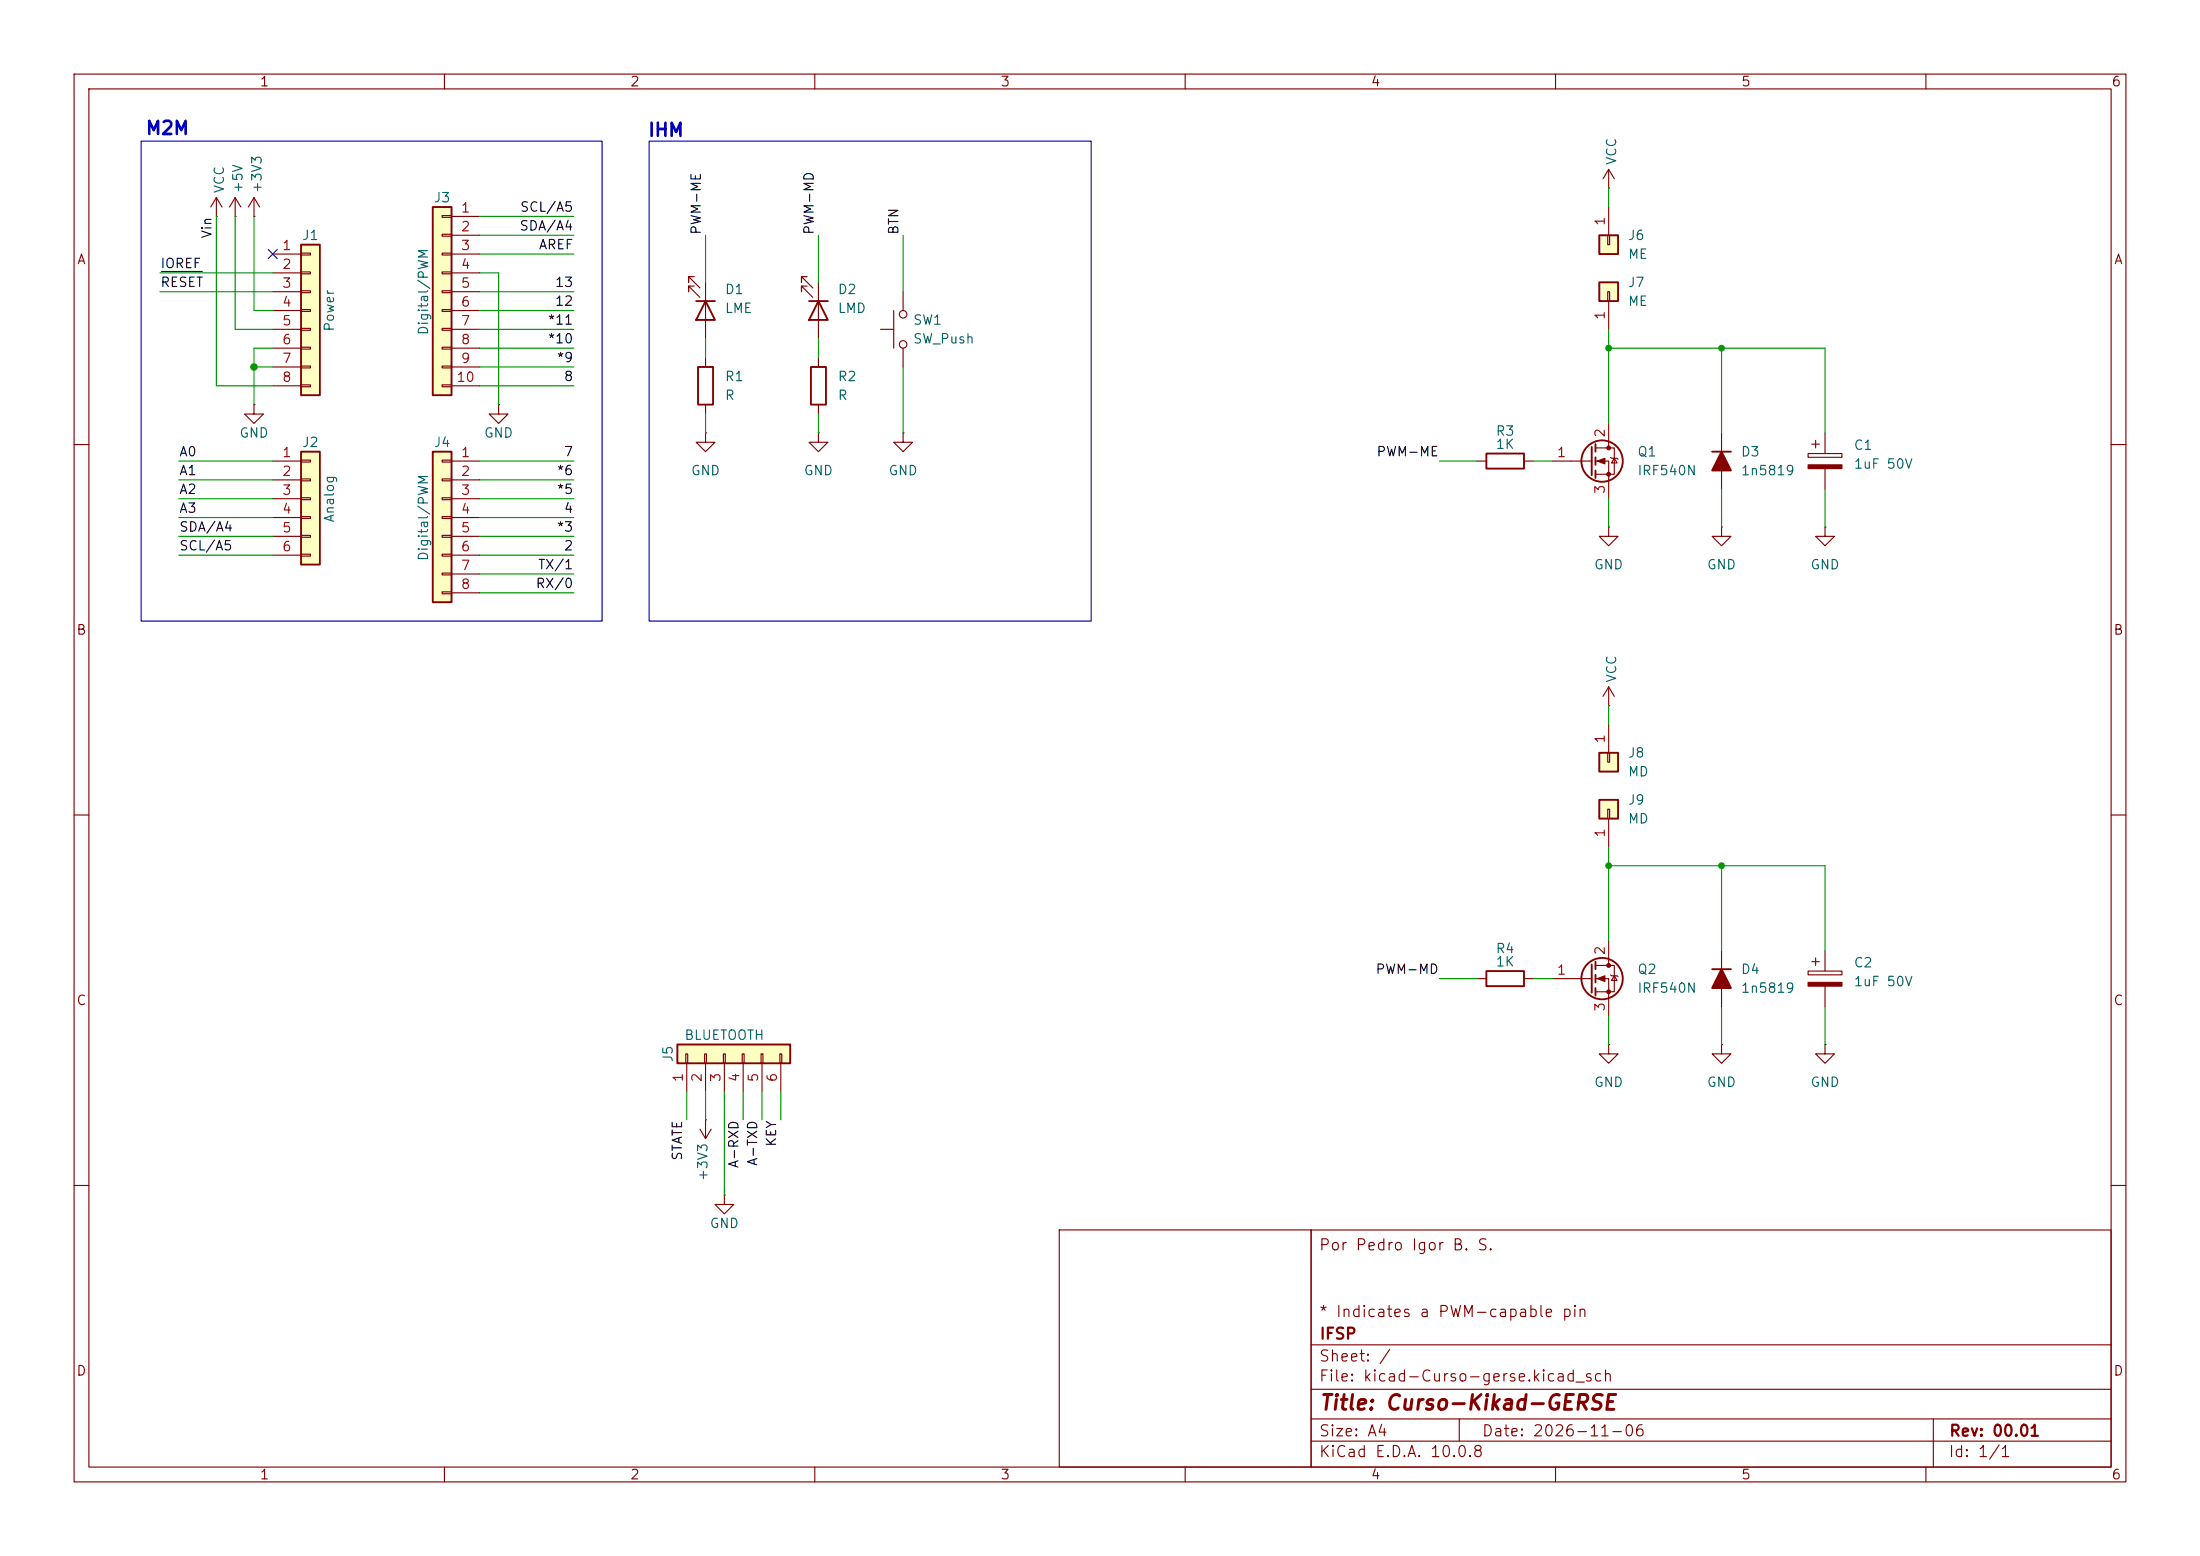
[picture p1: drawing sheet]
<svg xmlns="http://www.w3.org/2000/svg" width="297mm" height="210mm" viewBox="0 0 297 210" stroke-linecap="round" stroke-linejoin="round" font-family="sans-serif">
<g fill="none" stroke="#840000" stroke-width=".15">
<path d="M10 10h277v190h-277zM12 12h273v186h-273zM60 10v2M110 10v2M160 10v2M210 10v2M260 10v2M232.4 58.4v7.6M244.6 59.9h1M245.1 59.4v1.1M246.4 58.4v2.8M10 60h2"/>
<path d="M244.1 61.2h4.6v.5h-4.6zM246.4 63.2v2.8M285 60h2M10 110h2M285 110h2M244.1 131.1h4.6v.5h-4.6zM244.6 129.8h1M245.1 129.3v1M246.4 128.3v2.8M246.4 133.1v2.8M217.2 141v1.2h1.2l-1.2 1.3-1.3-1.3h1.3M217.2 141h.1"/>
<path d="M10 160h2M143 166h34v32h-34zM177 166h108v32h-108zM285 160h2M60 198v2M110 198v2M160 198v2M177 194.5h108M177 191.5h108M177 187.5h108M177 181.5h108M197 191.5v3"/>
<path d="M210 198v2M260 198v2M261 191.5v6.5"/>
</g>
<g fill="#840000" stroke="#840000" stroke-width=".15">
<path d="M244.1 132.6h4.6v.5h-4.6z"/>
<path d="M244.1 62.7h4.6v.5h-4.6z"/>
</g>
<path d="M231.1 61h2.6" fill="none" stroke="#840000" stroke-width=".25"/>
<path d="M232.4 61l1.3 2.5h-2.6z" fill="#840000" stroke="#840000" stroke-width=".25"/>
<path d="M215.9 38.1h2.5v2.5h-2.5z" fill="#ffffc2"/>
<path d="M215.9 38.1h2.5v2.5h-2.5z" fill="none" stroke="#840000" stroke-width=".25"/>
<path d="M217 39.4h.3v1.2h-.3zM217.2 40.6v3.9" fill="none" stroke="#840000" stroke-width=".15"/>
<path d="M215.9 31.8h2.5v2.5h-2.5z" fill="#ffffc2"/>
<g fill="none" stroke="#840000" stroke-width=".25">
<path d="M215.9 31.8h2.5v2.5h-2.5zM94.2 49.5h2.1v5.1h-2.1zM109.2 40.6h2.6M109.5 49.5h2v5.1h-2zM110.5 40.6l1.3 2.6h-2.6zM215.4 59.9v1.1M200.7 61.2h5v2h-5zM214.9 60.3v3.8M215.4 61.7v1M215.4 63.5v1M200.7 131.1h5v2h-5zM214.9 130.2v3.8"/>
<path d="M215.4 129.8v1M215.4 131.6v1M215.4 133.4v1"/>
<circle cx="216.3" cy="62.2" r="2.79"/>
<circle cx="216.3" cy="132.1" r="2.79"/>
</g>
<g fill="none" stroke="#840000" stroke-width=".15">
<path d="M109 37.3h-.8v.8v-.8l1.5 1.6M109 38.6h-.8v.8v-.8l1.5 1.5M110.5 38.1v7.6M217 31.8h.3v1.2h-.3zM217.2 25.4h.1M217.2 22.9v2.5M217.2 27.9v3.9M217.2 22.9l-.8 1.2M217.2 22.9l.7 1.2M34.3 54.6v1.3h1.3l-1.3 1.3-1.3-1.3h1.3M34.3 54.6h.1M95.2 58.4v1.3h1.3l-1.3 1.3-1.2-1.3h1.2"/>
<path d="M95.2 58.4h.1M95.2 48.3v1.2M95.2 54.6v1.3M110.5 58.4v1.3h1.3l-1.3 1.3-1.3-1.3h1.3M110.5 58.4h.1M110.5 48.3v1.2M110.5 54.6v1.3M217.2 57.2v3.3M199.4 62.2h1.3M205.7 62.2h1.3M209.5 62.2h5.4M215.4 60.5h2.5v3.5h-2.5"/>
<path d="M215.4 62.2h1.8v5.1M217.2 71.1v1.3h1.2l-1.2 1.3-1.3-1.3h1.3M217.2 71.1h.1M217.4 61.7l.2 .1h.7l.1 .2M217.9 61.8l.4 .7h-.7zM199.4 132.1h1.3M205.7 132.1h1.3M209.5 132.1h5.4M215.4 130.3h2.5v3.6h-2.5M215.4 132.1h1.8v5.1M217.2 127v3.3M217.4 131.6l.2 .1h.7l.1 .1"/>
<path d="M217.9 131.7l.4 .6h-.7zM246.4 141v1.2h1.2l-1.2 1.3-1.3-1.3h1.3M246.4 141h.1"/>
</g>
<g fill="#840000" stroke="#840000" stroke-width=".15">
<path d="M215.6 132.1l1.1-.4v.8z"/>
<path d="M215.6 62.2l1.1-.4v.8z"/>
<circle cx="217.2" cy="130.3" r=".25"/>
<circle cx="217.2" cy="133.9" r=".25"/>
<circle cx="217.2" cy="60.5" r=".25"/>
<circle cx="217.2" cy="64" r=".25"/>
</g>
<path d="M91.4 141h15.3v2.5h-15.3z" fill="#ffffc2"/>
<path d="M91.4 141h15.3v2.5h-15.3z" fill="none" stroke="#840000" stroke-width=".25"/>
<g fill="none" stroke="#840000" stroke-width=".15">
<path d="M92.6 142.2h.2v1.3h-.2zM92.7 143.5v3.8M94.5 152.4l.7 1.3M95.1 142.2h.3v1.3h-.3zM95.2 151.1h.1M95.2 143.5v3.8M95.2 151.1v2.6M96 152.4l-.8 1.3M97.7 142.2h.2v1.3h-.2zM97.8 143.5v3.8M100.2 142.2h.3v1.3h-.3zM100.3 143.5v3.8"/>
<path d="M102.7 142.2h.3v1.3h-.3zM102.9 143.5v3.8M105.3 142.2h.2v1.3h-.2zM105.4 143.5v3.8M97.8 161.3v1.3h1.3l-1.3 1.2-1.3-1.2h1.3M97.8 161.3h.1"/>
</g>
<path d="M40.6 33h2.6v20.3h-2.6z" fill="#ffffc2"/>
<path d="M40.6 33h2.6v20.3h-2.6z" fill="none" stroke="#840000" stroke-width=".25"/>
<g fill="none" stroke="#840000" stroke-width=".15">
<path d="M29.2 29.2h.1M29.2 26.7l-.8 1.2M29.2 26.7l.8 1.2M29.2 26.7v2.5M31.7 29.2h.1M31.7 26.7l-.7 1.2M31.7 26.7l.8 1.2M31.7 26.7v2.5M34.3 29.2h.1M34.3 26.7l-.8 1.2M34.3 26.7l.8 1.2M34.3 26.7v2.5"/>
<path d="M36.8 34.3h3.8M36.8 36.8h3.8M36.8 39.4h3.8M40.6 34.2h1.3v.2h-1.3zM40.6 36.7h1.3v.3h-1.3zM40.6 39.2h1.3v.3h-1.3zM36.8 41.9h3.8M36.8 44.5h3.8M36.8 47h3.8M36.8 49.5h3.8M36.8 52.1h3.8M40.6 41.8h1.3v.2h-1.3z"/>
<path d="M40.6 44.3h1.3v.3h-1.3zM40.6 46.9h1.3v.2h-1.3zM40.6 49.4h1.3v.3h-1.3zM40.6 51.9h1.3v.3h-1.3z"/>
</g>
<path d="M58.4 27.9h2.6v25.4h-2.6z" fill="#ffffc2"/>
<path d="M58.4 27.9h2.6v25.4h-2.6z" fill="none" stroke="#840000" stroke-width=".25"/>
<g fill="none" stroke="#840000" stroke-width=".15">
<path d="M59.7 29.1h1.3v.2h-1.3zM59.7 31.6h1.3v.3h-1.3zM59.7 34.2h1.3v.2h-1.3zM59.7 36.7h1.3v.3h-1.3zM59.7 39.2h1.3v.3h-1.3zM61 29.2h3.8M61 31.8h3.8M61 34.3h3.8M61 36.8h3.8M61 39.4h3.8M59.7 41.8h1.3v.2h-1.3zM59.7 44.3h1.3v.3h-1.3z"/>
<path d="M59.7 46.9h1.3v.2h-1.3zM59.7 49.4h1.3v.3h-1.3zM59.7 51.9h1.3v.3h-1.3zM61 41.9h3.8M61 44.5h3.8M61 47h3.8M61 49.5h3.8M61 52.1h3.8M232.4 141v1.2h1.3l-1.3 1.3-1.3-1.3h1.3M232.4 141h.1"/>
</g>
<path d="M40.6 61h2.6v15.2h-2.6z" fill="#ffffc2"/>
<path d="M40.6 61h2.6v15.2h-2.6z" fill="none" stroke="#840000" stroke-width=".25"/>
<path d="M36.8 62.2h3.8M36.8 64.8h3.8M36.8 67.3h3.8M36.8 69.9h3.8M36.8 72.4h3.8M36.8 74.9h3.8M40.6 62.1h1.3v.3h-1.3zM40.6 64.6h1.3v.3h-1.3zM40.6 67.2h1.3v.2h-1.3zM40.6 69.7h1.3v.3h-1.3zM40.6 72.3h1.3v.2h-1.3zM40.6 74.8h1.3v.3h-1.3z" fill="none" stroke="#840000" stroke-width=".15"/>
<path d="M58.4 61h2.6v20.3h-2.6z" fill="#ffffc2"/>
<path d="M58.4 61h2.6v20.3h-2.6z" fill="none" stroke="#840000" stroke-width=".25"/>
<g fill="none" stroke="#840000" stroke-width=".15">
<path d="M59.7 62.1h1.3v.3h-1.3zM59.7 64.6h1.3v.3h-1.3zM59.7 67.2h1.3v.2h-1.3zM59.7 69.7h1.3v.3h-1.3zM59.7 72.3h1.3v.2h-1.3zM59.7 74.8h1.3v.3h-1.3zM59.7 77.3h1.3v.3h-1.3zM59.7 79.9h1.3v.2h-1.3zM61 62.2h3.8M61 64.8h3.8M61 67.3h3.8M61 69.9h3.8"/>
<path d="M61 72.4h3.8M61 74.9h3.8M61 77.5h3.8M232.4 71.1v1.3h1.3l-1.3 1.3-1.3-1.3h1.3M232.4 71.1h.1M246.4 71.1v1.3h1.2l-1.2 1.3-1.3-1.3h1.3M246.4 71.1h.1M61 80h3.8"/>
</g>
<path d="M215.9 101.6h2.5v2.5h-2.5z" fill="#ffffc2"/>
<path d="M215.9 101.6h2.5v2.5h-2.5z" fill="none" stroke="#840000" stroke-width=".25"/>
<path d="M217.2 97.8v3.8M217 101.6h.3v1.3h-.3z" fill="none" stroke="#840000" stroke-width=".15"/>
<path d="M215.9 108h2.5v2.5h-2.5z" fill="#ffffc2"/>
<path d="M94 40.6h2.5M95.2 40.6l1.3 2.6h-2.5zM215.9 108h2.5v2.5h-2.5zM231.1 130.8h2.6" fill="none" stroke="#840000" stroke-width=".25"/>
<g fill="none" stroke="#840000" stroke-width=".15">
<path d="M93.7 37.3h-.7v.8v-.8l1.5 1.6M93.7 38.6h-.7v.8v-.8l1.5 1.5M95.2 38.1v7.6M121.9 39.4v2.5M67.3 54.6v1.3h1.3l-1.3 1.3-1.3-1.3h1.3M67.3 54.6h.1M118.9 44.5h1.7M120.6 41.9v5.1M121.9 58.4v1.3h1.3l-1.3 1.3-1.3-1.3h1.3M121.9 58.4h.1M121.9 47v2.5M217.2 95.3h.1"/>
<path d="M217.2 92.7v2.6M217.2 92.7l-.8 1.3M217.2 92.7l.7 1.3M217 109.2h.3v1.3h-.3zM217.2 110.5v3.8M232.4 128.3v7.6"/>
<circle cx="121.9" cy="46.5" r=".51"/>
<circle cx="121.9" cy="42.4" r=".51"/>
</g>
<path d="M232.4 130.8l1.3 2.6h-2.6z" fill="#840000" stroke="#840000" stroke-width=".25"/>
<path d="M21.8 36.6h5.5" fill="none" stroke="#0f0f0f" stroke-width=".15"/>
<g fill="none" stroke="#009600" stroke-width=".15">
<path d="M21.6 39.4h15.2M21.6 36.8h15.2M29.2 29.2v22.9h7.6M31.7 29.2v15.3h5.1M34.3 29.2v12.7h2.5M64.8 36.8h2.5v17.8M64.8 39.4h12.7M64.8 29.2h12.7M64.8 31.8h12.7M64.8 34.3h12.7M95.2 31.8v6.3M110.5 31.8v6.3"/>
<path d="M121.9 31.8v7.6M217.2 25.4v2.5M34.3 49.5h2.5M36.8 47h-2.5v7.6M64.8 47h12.7M64.8 49.5h12.7M64.8 44.5h12.7M64.8 41.9h12.7M64.8 52.1h12.7M95.2 45.7v2.6M95.2 55.9v2.5M110.5 45.7v2.6"/>
<path d="M110.5 55.9v2.5M121.9 49.5v8.9M217.2 47h29.2v11.4M217.2 44.5v12.7M232.4 47v11.4M24.1 72.4h12.7M24.1 74.9h12.7M24.1 69.9h12.7M24.1 67.3h12.7M24.1 62.2h12.7M24.1 64.8h12.7M64.8 72.4h12.7"/>
<path d="M64.8 74.9h12.7M64.8 77.5h12.7M64.8 69.9h12.7M64.8 67.3h12.7M64.8 62.2h12.7M64.8 64.8h12.7M194.3 62.2h5.1M207 62.2h2.5M217.2 67.3v3.8M232.4 66v5.1M246.4 66v5.1M64.8 80h12.7"/>
<path d="M217.2 95.3v2.5M217.2 114.3v12.7M217.2 116.8h29.2v11.5M232.4 116.8v11.5M194.3 132.1h5.1M207 132.1h2.5M217.2 137.2v3.8M232.4 135.9v5.1M246.4 135.9v5.1M92.7 147.3v3.8M95.2 147.3v3.8M97.8 147.3v14"/>
<path d="M100.3 147.3v3.8M102.9 147.3v3.8M105.4 147.3v3.8"/>
</g>
<path d="M36.2 33.7l1.2 1.2M37.4 33.7l-1.2 1.2" fill="none" stroke="#000084" stroke-width=".15"/>
<path d="M19 19.1h62.3v64.7h-62.3zM87.6 19.1h59.7v64.7h-59.7z" fill="none" stroke="#0000c2" stroke-width=".15"/>
<g fill="#009600">
<circle cx="217.2" cy="47" r=".46"/>
<circle cx="232.4" cy="47" r=".46"/>
<circle cx="232.4" cy="116.8" r=".46"/>
<circle cx="34.3" cy="49.5" r=".51"/>
<circle cx="217.2" cy="116.8" r=".46"/>
</g>
<text font-size="2" fill="#840000" x="178" y="190.8">Title: Curso-Kikad-GERSE</text>
<g font-size="1.8" fill="#0000c2">
<text x="19.5" y="18.6">M2M</text>
<text x="87.4" y="18.9">IHM</text>
</g>
<g font-size="1.5" fill="#840000">
<text x="178" y="169.1">Por Pedro Igor B. S.</text>
<text x="178" y="178.1">* Indicates a PWM-capable pin</text>
<text x="178" y="184.1">Sheet: /</text>
<text x="178" y="181.1">IFSP</text>
<text x="178" y="186.8">File: kicad-Curso-gerse.kicad_sch</text>
<text x="178" y="197">KiCad E.D.A. 10.0.8</text>
<text x="178" y="194.2">Size: A4</text>
<text x="200" y="194.2">Date: 2026-11-06</text>
<text x="263" y="197">Id: 1/1</text>
<text x="263" y="194.2">Rev: 00.01</text>
</g>
<g font-size="1.3" fill="#840000">
<text x="35" y="12">1</text>
<text x="85" y="12">2</text>
<text x="135" y="12">3</text>
<text x="185" y="12">4</text>
<text x="235" y="12">5</text>
<text x="285" y="12">6</text>
<text x="10.3" y="36">A</text>
<text x="285.3" y="36">A</text>
<text x="10.2" y="86">B</text>
<text x="285.2" y="86">B</text>
<text x="10.2" y="136">C</text>
<text x="285.2" y="136">C</text>
<text x="10.2" y="186">D</text>
<text x="285.2" y="186">D</text>
<text x="35" y="200">1</text>
<text x="85" y="200">2</text>
<text x="135" y="200">3</text>
<text x="185" y="200">4</text>
<text x="235" y="200">5</text>
<text x="285" y="200">6</text>
</g>
<g font-size="1.3" fill="#006464">
<text x="218.5" y="22.4" transform="rotate(-90 218.5 22.4)">VCC</text>
<text x="30.6" y="26.2" transform="rotate(-90 30.6 26.2)">VCC</text>
<text x="33.1" y="26.2" transform="rotate(-90 33.1 26.2)">+5V</text>
<text x="35.6" y="26.2" transform="rotate(-90 35.6 26.2)">+3V3</text>
<text x="58.5" y="27.6">J3</text>
<text x="40.7" y="32.7">J1</text>
<text x="219.7" y="32.7">J6</text>
<text x="219.7" y="35.3">ME</text>
<text x="97.8" y="40">D1</text>
<text x="113" y="40">D2</text>
<text x="219.7" y="39.1">J7</text>
<text x="219.7" y="41.6">ME</text>
<text x="45.4" y="44.8" transform="rotate(-90 45.4 44.8)">Power</text>
<text x="58.1" y="45.3" transform="rotate(-90 58.1 45.3)">Digital/PWM</text>
<text x="97.8" y="42.6">LME</text>
<text x="113" y="42.6">LMD</text>
<text x="123.2" y="44.1">SW1</text>
<text x="123.2" y="46.7">SW_Push</text>
<text x="97.8" y="51.8">R1</text>
<text x="113" y="51.8">R2</text>
<text x="32.2" y="59.4">GND</text>
<text x="65.2" y="59.4">GND</text>
<text x="97.8" y="54.3">R</text>
<text x="113" y="54.3">R</text>
<text x="201.8" y="59.1">R3</text>
<text x="40.7" y="60.7">J2</text>
<text x="58.5" y="60.7">J4</text>
<text x="93.2" y="64.5">GND</text>
<text x="108.4" y="64.5">GND</text>
<text x="119.9" y="64.5">GND</text>
<text x="201.8" y="60.9">1K</text>
<text x="221" y="61.9">Q1</text>
<text x="221" y="64.5">IRF540N</text>
<text x="234.9" y="61.9">D3</text>
<text x="234.9" y="64.5">1n5819</text>
<text x="250.2" y="61">C1</text>
<text x="250.2" y="63.6">1uF 50V</text>
<text x="45.4" y="70.6" transform="rotate(-90 45.4 70.6)">Analog</text>
<text x="58.1" y="75.8" transform="rotate(-90 58.1 75.8)">Digital/PWM</text>
<text x="215.1" y="77.2">GND</text>
<text x="230.3" y="77.2">GND</text>
<text x="244.3" y="77.2">GND</text>
<text x="218.5" y="92.2" transform="rotate(-90 218.5 92.2)">VCC</text>
<text x="219.7" y="102.6">J8</text>
<text x="219.7" y="105.1">MD</text>
<text x="219.7" y="108.9">J9</text>
<text x="219.7" y="111.5">MD</text>
<text x="201.8" y="129">R4</text>
<text x="201.8" y="130.8">1K</text>
<text x="221" y="131.8">Q2</text>
<text x="234.9" y="131.8">D4</text>
<text x="250.2" y="130.9">C2</text>
<text x="221" y="134.3">IRF540N</text>
<text x="234.9" y="134.3">1n5819</text>
<text x="250.2" y="133.4">1uF 50V</text>
<text x="91.1" y="143.5" transform="rotate(-90 91.1 143.5)">J5</text>
<text x="92.3" y="140.7">BLUETOOTH</text>
<text x="215.1" y="147">GND</text>
<text x="230.3" y="147">GND</text>
<text x="244.3" y="147">GND</text>
<text x="95.8" y="159.5" transform="rotate(-90 95.8 159.5)">+3V3</text>
<text x="95.7" y="166.1">GND</text>
</g>
<g font-size="1.3" fill="#a90000">
<text x="62.1" y="29">1</text>
<text x="38" y="34.1">1</text>
<text x="62.1" y="31.5">2</text>
<text x="62.1" y="34.1">3</text>
<text x="217" y="30.6" transform="rotate(-90 217 30.6)">1</text>
<text x="38" y="36.6">2</text>
<text x="38" y="39.2">3</text>
<text x="38" y="41.7">4</text>
<text x="62.1" y="36.6">4</text>
<text x="62.1" y="39.2">5</text>
<text x="62.1" y="41.7">6</text>
<text x="38" y="44.2">5</text>
<text x="38" y="46.8">6</text>
<text x="62.1" y="44.2">7</text>
<text x="62.1" y="46.8">8</text>
<text x="217" y="43.3" transform="rotate(-90 217 43.3)">1</text>
<text x="38" y="49.3">7</text>
<text x="38" y="51.9">8</text>
<text x="61.5" y="51.9">10</text>
<text x="62.1" y="49.3">9</text>
<text x="217" y="59.2" transform="rotate(-90 217 59.2)">2</text>
<text x="38" y="62">1</text>
<text x="38" y="64.6">2</text>
<text x="62.1" y="62">1</text>
<text x="62.1" y="64.6">2</text>
<text x="210.1" y="62">1</text>
<text x="38" y="67.1">3</text>
<text x="38" y="69.6">4</text>
<text x="62.1" y="67.1">3</text>
<text x="62.1" y="69.6">4</text>
<text x="217" y="66.8" transform="rotate(-90 217 66.8)">3</text>
<text x="38" y="72.2">5</text>
<text x="38" y="74.7">6</text>
<text x="62.1" y="72.2">5</text>
<text x="62.1" y="74.7">6</text>
<text x="62.1" y="77.3">7</text>
<text x="62.1" y="79.8">8</text>
<text x="217" y="100.4" transform="rotate(-90 217 100.4)">1</text>
<text x="217" y="113.1" transform="rotate(-90 217 113.1)">1</text>
<text x="210.1" y="131.9">1</text>
<text x="217" y="129" transform="rotate(-90 217 129)">2</text>
<text x="217" y="136.6" transform="rotate(-90 217 136.6)">3</text>
<text x="92.5" y="146.1" transform="rotate(-90 92.5 146.1)">1</text>
<text x="95" y="146.1" transform="rotate(-90 95 146.1)">2</text>
<text x="97.6" y="146.1" transform="rotate(-90 97.6 146.1)">3</text>
<text x="100.1" y="146.1" transform="rotate(-90 100.1 146.1)">4</text>
<text x="102.7" y="146.1" transform="rotate(-90 102.7 146.1)">5</text>
<text x="105.2" y="146.1" transform="rotate(-90 105.2 146.1)">6</text>
</g>
<g font-size="1.3" fill="#0f0f0f">
<text x="70.1" y="28.9">SCL/A5</text>
<text x="28.9" y="32.3" transform="rotate(-90 28.9 32.3)">Vin</text>
<text x="70" y="31.4">SDA/A4</text>
<text x="72.6" y="34">AREF</text>
<text x="94.9" y="31.8" transform="rotate(-90 94.9 31.8)">PWM-ME</text>
<text x="110.2" y="31.8" transform="rotate(-90 110.2 31.8)">PWM-MD</text>
<text x="121.6" y="31.8" transform="rotate(-90 121.6 31.8)">BTN</text>
<text x="21.6" y="39.1">RESET</text>
<text x="21.6" y="36.5">IOREF</text>
<text x="74.8" y="41.6">12</text>
<text x="74.8" y="39.1">13</text>
<text x="73.9" y="44.1">*11</text>
<text x="73.9" y="46.7">*10</text>
<text x="75.1" y="49.2">*9</text>
<text x="76" y="51.8">8</text>
<text x="24.1" y="61.9">A0</text>
<text x="24.1" y="64.5">A1</text>
<text x="75.1" y="64.5">*6</text>
<text x="76" y="61.9">7</text>
<text x="185.7" y="61.9">PWM-ME</text>
<text x="24.1" y="69.5">A3</text>
<text x="24.1" y="67">A2</text>
<text x="75.1" y="67">*5</text>
<text x="76" y="69.5">4</text>
<text x="24.1" y="72.1">SDA/A4</text>
<text x="24.1" y="74.6">SCL/A5</text>
<text x="72.5" y="77.2">TX/1</text>
<text x="75.1" y="72.1">*3</text>
<text x="76" y="74.6">2</text>
<text x="72.2" y="79.7">RX/0</text>
<text x="185.6" y="131.8">PWM-MD</text>
<text x="105.1" y="154.9" transform="rotate(-90 105.1 154.9)">KEY</text>
<text x="92.4" y="156.7" transform="rotate(-90 92.4 156.7)">STATE</text>
<text x="100" y="157.8" transform="rotate(-90 100 157.8)">A-RXD</text>
<text x="102.6" y="157.5" transform="rotate(-90 102.6 157.5)">A-TXD</text>
</g>
</svg>
